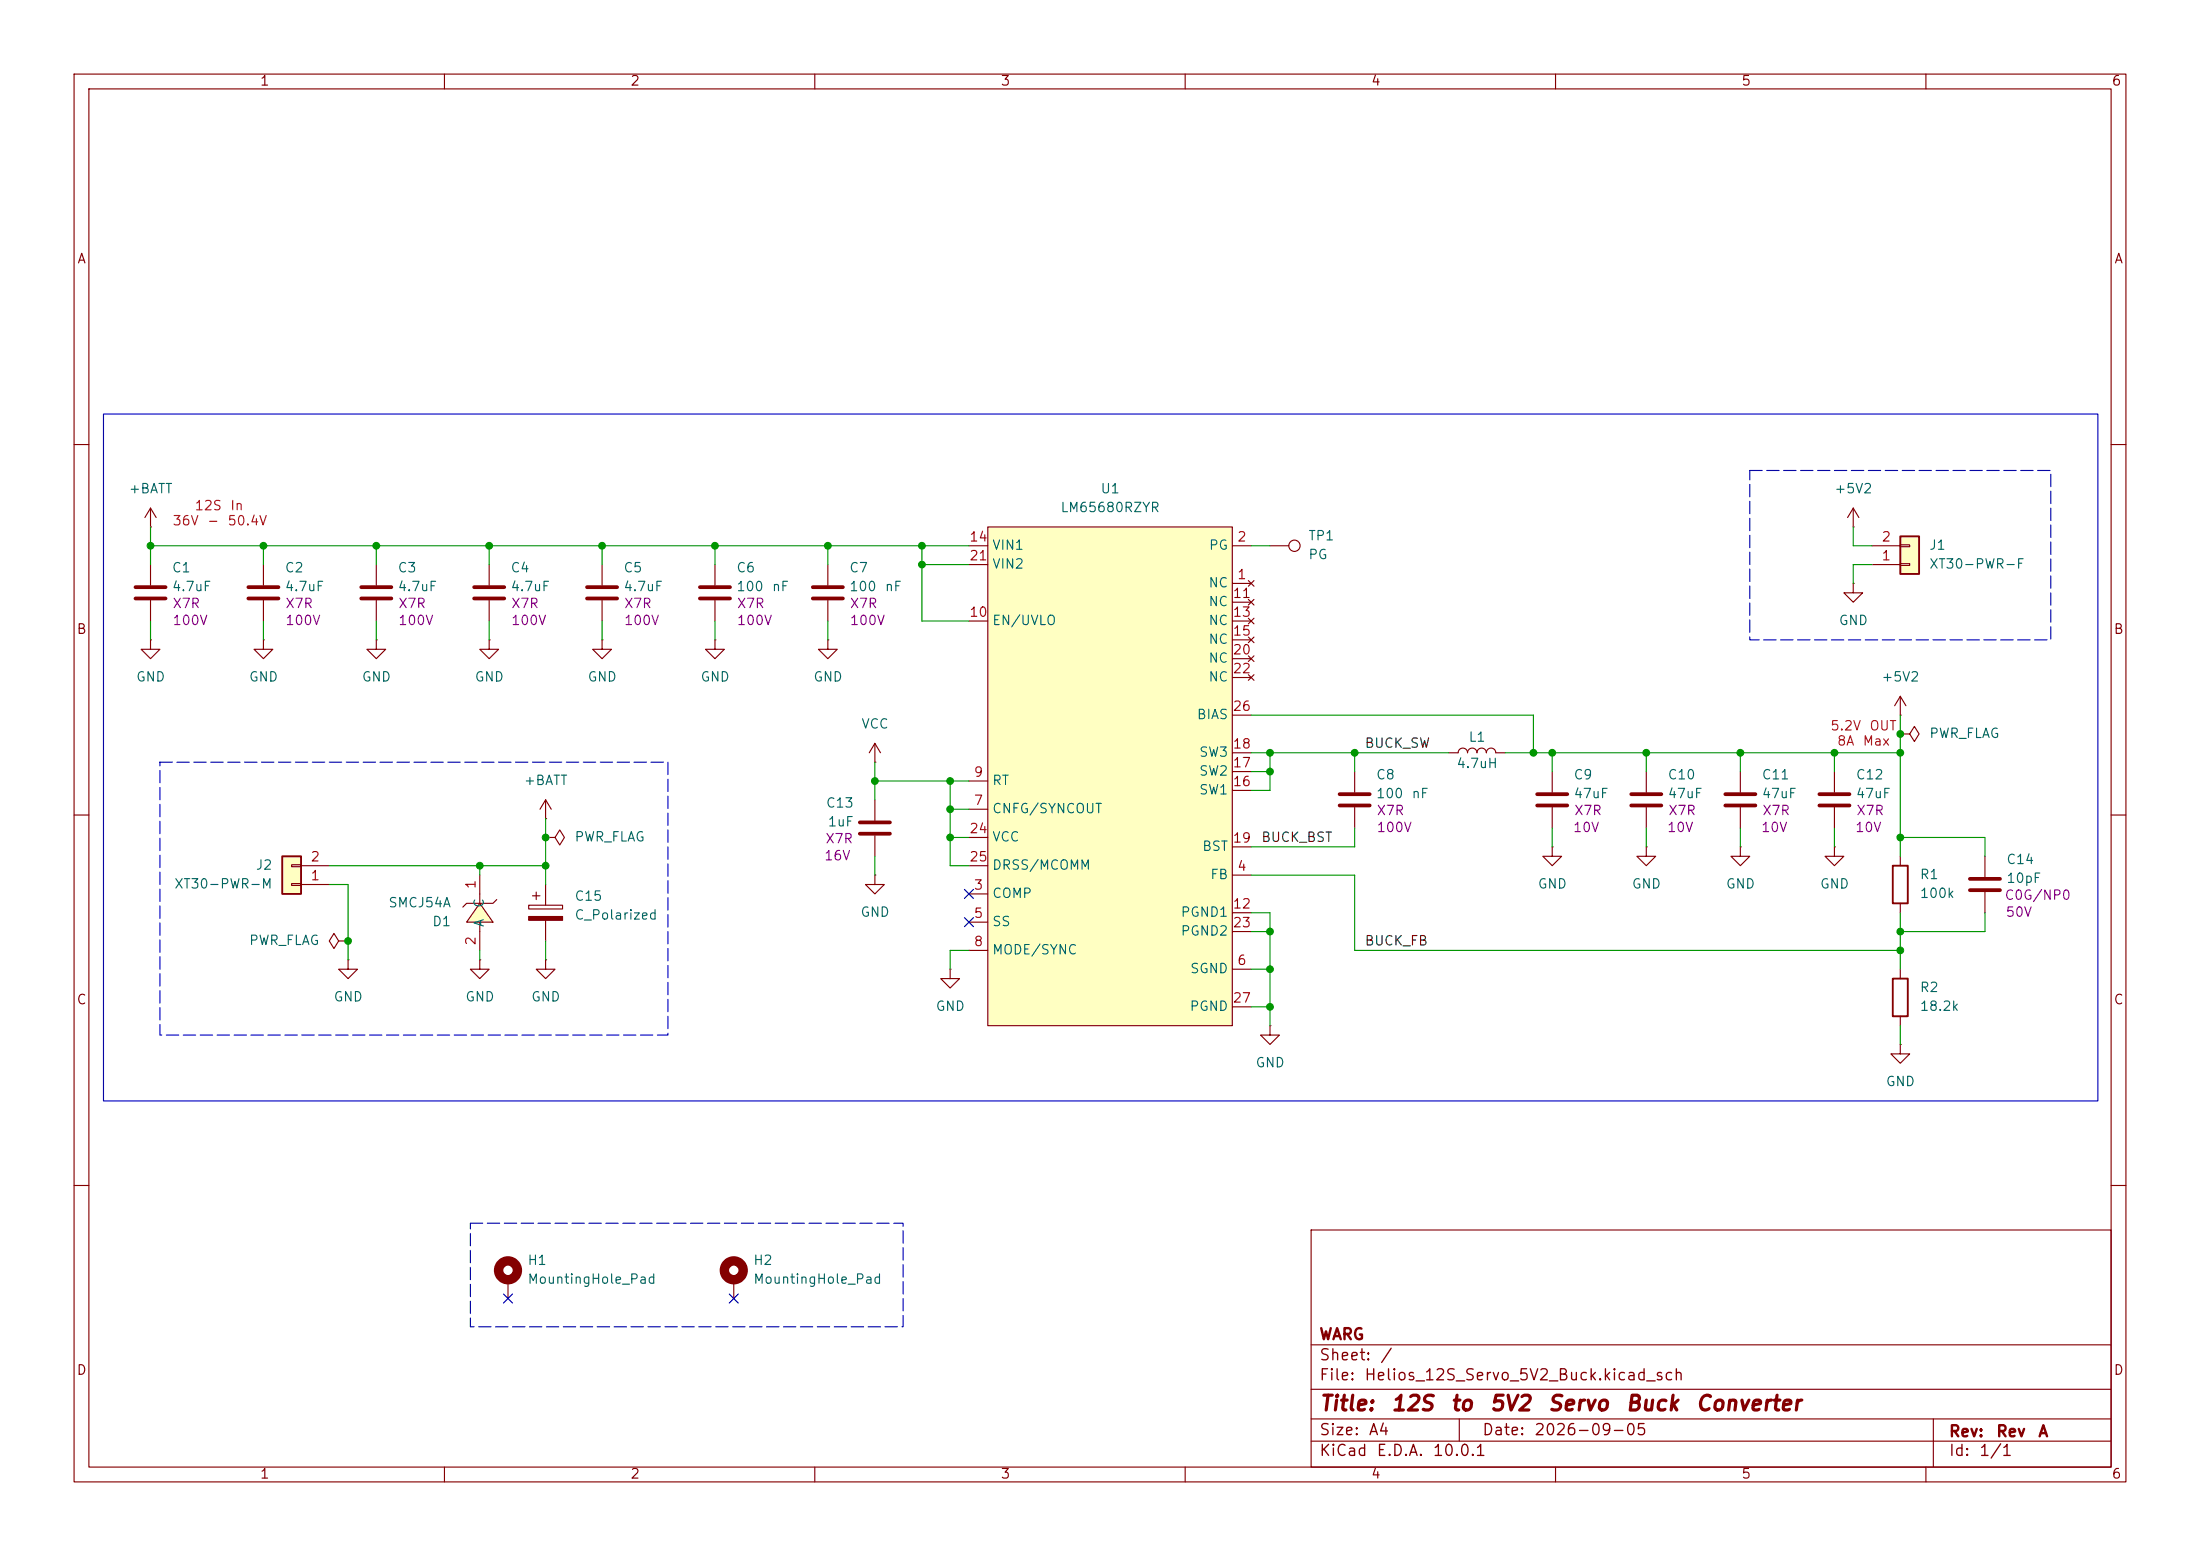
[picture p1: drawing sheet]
<svg xmlns="http://www.w3.org/2000/svg" width="297mm" height="210mm" viewBox="0 0 297 210" stroke-linecap="round" stroke-linejoin="round" font-family="sans-serif">
<g fill="none" stroke="#840000" stroke-width=".15">
<path d="M10 10h277v190h-277zM12 12h273v186h-273zM60 10v2M110 10v2M160 10v2M210 10v2M260 10v2M10 60h2M285 60h2M50.8 86.4v1.2h1.3l-1.3 1.3-1.3-1.3h1.3M50.8 86.4h.1M256.5 99.1h1.3l.6 1 .7-1-.7-1.1-.6 1.1"/>
<path d="M256.5 99.1h.1M10 110h2M285 110h2M10 160h2M177 166h108v32h-108zM285 160h2M60 198v2M110 198v2M160 198v2M177 194.5h108M177 191.5h108M177 187.5h108"/>
<path d="M177 181.5h108M197 191.5v3M210 198v2M260 198v2M261 191.5v6.5"/>
</g>
<path d="M256.5 72.4h2.6v5.1h-2.6z" fill="#ffffc2"/>
<path d="M256.5 72.4h2.6v5.1h-2.6z" fill="none" stroke="#840000" stroke-width=".25"/>
<g fill="none" stroke="#840000" stroke-width=".15">
<path d="M50.8 76.2v2.8M66 76.2v2.8M250.2 71.1h.1M250.2 78.7v1.3h1.3l-1.3 1.3-1.3-1.3h1.3M250.2 78.7h.1M250.2 68.6l-.8 1.3M250.2 68.6l.8 1.3M250.2 68.6v2.5M252.7 76.2h3.8M252.7 73.7h3.8M256.5 76.1h1.3v.2h-1.3zM256.5 73.5h1.3v.3h-1.3z"/>
<path d="M50.8 81v2.8M66 86.4v1.2h1.3l-1.3 1.3-1.2-1.3h1.2M66 86.4h.1M66 81v2.8M81.3 86.4v1.2h1.2l-1.2 1.3-1.3-1.3h1.3M81.3 86.4h.1M256.5 96.5h.1M256.5 94l-.7 1.3M256.5 94l.8 1.3M256.5 94v2.5M47 129.5v1.3h1.3l-1.3 1.3-1.3-1.3h1.3M47 129.5h.1"/>
<path d="M64.8 129.5v1.3h1.2l-1.2 1.3-1.3-1.3h1.3M64.8 129.5h.1"/>
</g>
<path d="M48.8 79.2h4M64 79.2h4.1M48.8 80.8h4M64 80.8h4.1" fill="none" stroke="#840000" stroke-width=".51"/>
<path d="M64.8 121.9l1.7 2.6h-3.5z" fill="#ffffc2"/>
<g fill="none" stroke="#840000" stroke-width=".15">
<path d="M35.6 76.2v2.8M35.6 86.4v1.2h1.2l-1.2 1.3-1.3-1.3h1.3M35.6 86.4h.1M35.6 81v2.8M64.8 118.1v3.8M73.7 110.5h.1M73.7 113h1.2l.7-1 .6 1-.6 1-.7-1M73.7 113h.1M73.7 108v2.5M73.7 119.4v2.8M73.7 108l-.8 1.2M73.7 108l.7 1.2"/>
<path d="M182.9 104.1v2.8M182.9 109v2.8M268 115.6v2.8M64.8 121.9l1.7 2.6h-3.5zM64.8 124.5v3.8M67.1 121.4l-.6 .5h-3.5l-.5 .5M71.4 122.2h4.5v.5h-4.5zM71.9 120.9h1M72.4 120.4v1M73.7 129.5v1.3h1.2l-1.2 1.3-1.3-1.3h1.3M73.7 129.5h.1M73.7 124.2v2.8"/>
<path d="M171.4 138.4v1.3h1.3l-1.3 1.3-1.2-1.3h1.2M171.4 138.4h.1M268 120.4v2.8M68.6 172.7v2.6M99.1 172.7v2.6"/>
</g>
<path d="M33.5 79.2h4.1M33.5 80.8h4.1M180.8 107.2h4.1M180.8 108.7h4.1M265.9 118.6h4.1M265.9 120.1h4.1" fill="none" stroke="#840000" stroke-width=".51"/>
<g fill="none" stroke="#840000" stroke-width="1.3">
<circle cx="68.6" cy="171.4" r="1.27"/>
<circle cx="99.1" cy="171.4" r="1.27"/>
</g>
<path d="M71.4 123.7h4.5v.5h-4.5z" fill="#840000" stroke="#840000" stroke-width=".15"/>
<path d="M38.1 115.6h2.5v5.1h-2.5z" fill="#ffffc2"/>
<path d="M38.1 115.6h2.5v5.1h-2.5zM255.5 116.8h2.1v5.1h-2.1zM255.5 132.1h2.1v5.1h-2.1z" fill="none" stroke="#840000" stroke-width=".25"/>
<g fill="none" stroke="#840000" stroke-width=".15">
<path d="M20.3 71.1h.1M20.3 68.6l-.7 1.3M20.3 68.6l.8 1.3M20.3 68.6v2.5M20.3 76.2v2.8M81.3 76.2v2.8M171.4 73.7h2.6M20.3 86.4v1.2h1.3l-1.3 1.3-1.3-1.3h1.3M20.3 86.4h.1M20.3 81v2.8M81.3 81v2.8M39.4 119.3h1.2v.2h-1.2z"/>
<path d="M39.4 116.7h1.2v.3h-1.2zM40.6 119.4h3.8M40.6 116.8h3.8M195.6 101.6h1.2a.64 .64 0 0 1 .7-.6 .64 .64 0 0 1 .6 .6 .64 .64 0 0 1 .7-.6 .64 .64 0 0 1 .6 .6 .64 .64 0 0 1 .6-.6 .64 .64 0 0 1 .7 .6 .64 .64 0 0 1 .6-.6 .64 .64 0 0 1 .6 .6h1.3M209.5 114.3v1.3h1.3l-1.3 1.2-1.2-1.2h1.2M209.5 114.3h.1M209.5 104.1v2.8M209.5 109v2.8M222.2 114.3v1.3h1.3l-1.3 1.2-1.2-1.2h1.2M222.2 114.3h.1M222.2 104.1v2.8M222.2 109v2.8"/>
<path d="M234.9 114.3v1.3h1.3l-1.3 1.2-1.2-1.2h1.2M234.9 114.3h.1M234.9 104.1v2.8M234.9 109v2.8M247.6 114.3v1.3h1.3l-1.3 1.2-1.2-1.2h1.2M247.6 114.3h.1M247.6 104.1v2.8M247.6 109v2.8M256.5 115.6v1.2M45.7 127l-.6-1-.7 1 .7 1 .6-1h1.3M47 127h.1M256.5 121.9v1.3"/>
<path d="M256.5 130.8v1.3M256.5 137.2v1.2M256.5 141v1.2h1.3l-1.3 1.3-1.2-1.3h1.2M256.5 141h.1"/>
<circle cx="174.8" cy="73.7" r=".76"/>
</g>
<path d="M18.3 79.2h4.1M79.2 79.2h4.1M18.3 80.8h4.1M79.2 80.8h4.1M207.5 107.2h4.1M207.5 108.7h4.1M220.2 107.2h4.1M220.2 108.7h4.1M232.9 107.2h4.1M232.9 108.7h4.1M245.6 107.2h4.1M245.6 108.7h4.1" fill="none" stroke="#840000" stroke-width=".51"/>
<path d="M133.3 71.1h33.1v67.3h-33.1z" fill="#ffffc2"/>
<g fill="none" stroke="#840000" stroke-width=".15">
<path d="M96.5 76.2v2.8M111.8 76.2v2.8M130.8 73.7h2.5M130.8 76.2h2.5M133.3 71.1h33.1v67.3h-33.1zM166.4 78.7h2.5M166.4 73.7h2.5M168.5 78.4l.8 .7M169.3 78.4l-.8 .7M96.5 86.4v1.2h1.3l-1.3 1.3-1.3-1.3h1.3M96.5 86.4h.1M96.5 81v2.8"/>
<path d="M111.8 86.4v1.2h1.2l-1.2 1.3-1.3-1.3h1.3M111.8 86.4h.1M111.8 81v2.8M130.8 83.8h2.5M166.4 81.3h2.5M166.4 83.8h2.5M166.4 86.4h2.5M166.4 88.9h2.5M166.4 91.4h2.5M166.4 96.5h2.5M168.5 80.9l.8 .8M168.5 83.4l.8 .8"/>
<path d="M168.5 86l.8 .7M168.5 88.5l.8 .8M168.5 91.1l.8 .7M169.3 80.9l-.8 .8M169.3 83.4l-.8 .8M169.3 86l-.8 .7M169.3 88.5l-.8 .8M169.3 91.1l-.8 .7M118.1 102.9h.1M118.1 118.1v1.3h1.3l-1.3 1.3-1.3-1.3h1.3M118.1 118.1h.1M118.1 100.3l-.8 1.3"/>
<path d="M118.1 100.3l.8 1.3M118.1 100.3v2.6M118.1 108v2.7M118.1 112.8v2.8M130.8 109.2h2.5M130.8 105.4h2.5M130.8 113h2.5M130.8 116.8h2.5M166.4 106.7h2.5M166.4 118.1h2.5M166.4 104.1h2.5M166.4 101.6h2.5"/>
<path d="M166.4 114.3h2.5M128.3 130.8v1.3h1.2l-1.2 1.3-1.3-1.3h1.3M128.3 130.8h.1M130.8 120.7h2.5M130.8 124.5h2.5M130.8 128.3h2.5M166.4 130.8h2.5M166.4 125.7h2.5M166.4 135.9h2.5M166.4 123.2h2.5"/>
</g>
<path d="M94.5 79.2h4.1M109.7 79.2h4.1M94.5 80.8h4.1M109.7 80.8h4.1M116.1 111h4M116.1 112.5h4" fill="none" stroke="#840000" stroke-width=".51"/>
<g fill="none" stroke="#009600" stroke-width=".15">
<path d="M20.3 73.7h110.5M20.3 71.1v5.1M35.6 73.7v2.5M50.8 73.7v2.5M66 73.7v2.5M81.3 73.7v2.5M96.5 73.7v2.5M111.8 73.7v2.5M124.5 76.2h6.3M124.5 73.7v10.1h6.3M168.9 73.7h2.5M250.2 71.1v2.6h2.5"/>
<path d="M252.7 76.2h-2.5v2.5M20.3 83.8v2.6M35.6 83.8v2.6M50.8 83.8v2.6M66 83.8v2.6M81.3 83.8v2.6M96.5 83.8v2.6M111.8 83.8v2.6M168.9 96.5h38.1v5.1M256.5 96.5v19.1M44.4 116.8h29.3M44.4 119.4h2.6v10.1"/>
<path d="M64.8 116.8v1.3M73.7 110.5v8.9M118.1 105.4h12.7M118.1 102.9v5.1M118.1 115.6v2.5M128.3 105.4v11.4h2.5M128.3 113h2.5M128.3 109.2h2.5M168.9 101.6h26.7M168.9 118.1h14v10.2h73.6M168.9 104.1h2.5M171.4 101.6v5.1h-2.5"/>
<path d="M182.9 101.6v2.5M182.9 111.8v2.5h-14M203.2 101.6h53.3M209.5 101.6v2.5M209.5 111.8v2.5M222.2 101.6v2.5M222.2 111.8v2.5M234.9 101.6v2.5M234.9 111.8v2.5M247.6 101.6v2.5M247.6 111.8v2.5M256.5 113h11.5v2.6"/>
<path d="M64.8 128.3v1.2M73.7 127v2.5M130.8 128.3h-2.5v2.5M168.9 123.2h2.5v15.2M168.9 125.7h2.5M168.9 135.9h2.5M168.9 130.8h2.5M256.5 123.2v7.6M256.5 138.4v2.6M268 123.2v2.5h-11.5"/>
</g>
<path d="M130.2 120l1.2 1.3M130.2 123.9l1.2 1.2M131.4 120l-1.2 1.3M131.4 123.9l-1.2 1.2M68 174.7l1.2 1.2M69.2 174.7l-1.2 1.2M98.5 174.7l1.2 1.2M99.7 174.7l-1.2 1.2" fill="none" stroke="#000084" stroke-width=".15"/>
<path d="M236.2 63.5h40.7v22.9h-40.7zM21.6 102.9h68.6v36.8h-68.6zM63.5 165.1h58.4v14h-58.4z" fill="none" stroke="#0000c2" stroke-width=".15" stroke-dasharray="1.7 .6"/>
<path d="M14 55.9h269.2v92.7h-269.2z" fill="none" stroke="#0000c2" stroke-width=".15"/>
<g fill="#009600" stroke="#009600" stroke-width=".14">
<circle cx="209.5" cy="101.6" r=".46"/>
<circle cx="222.2" cy="101.6" r=".46"/>
<circle cx="234.9" cy="101.6" r=".46"/>
<circle cx="256.5" cy="113" r=".46"/>
<circle cx="256.5" cy="101.6" r=".46"/>
<circle cx="256.5" cy="125.7" r=".46"/>
<circle cx="256.5" cy="99.1" r=".46"/>
<circle cx="247.6" cy="101.6" r=".46"/>
<circle cx="50.8" cy="73.7" r=".46"/>
<circle cx="73.7" cy="113" r=".46"/>
<circle cx="73.7" cy="116.8" r=".46"/>
<circle cx="20.3" cy="73.7" r=".46"/>
<circle cx="35.6" cy="73.7" r=".46"/>
<circle cx="66" cy="73.7" r=".46"/>
<circle cx="81.3" cy="73.7" r=".46"/>
<circle cx="64.8" cy="116.8" r=".46"/>
<circle cx="47" cy="127" r=".46"/>
<circle cx="128.3" cy="113" r=".46"/>
<circle cx="124.5" cy="73.7" r=".46"/>
<circle cx="124.5" cy="76.2" r=".46"/>
<circle cx="111.8" cy="73.7" r=".46"/>
<circle cx="171.4" cy="125.7" r=".46"/>
<circle cx="118.1" cy="105.4" r=".46"/>
<circle cx="171.4" cy="135.9" r=".46"/>
<circle cx="171.4" cy="130.8" r=".46"/>
<circle cx="171.4" cy="104.1" r=".46"/>
<circle cx="128.3" cy="109.2" r=".46"/>
<circle cx="182.9" cy="101.6" r=".46"/>
<circle cx="207" cy="101.6" r=".46"/>
<circle cx="128.3" cy="105.4" r=".46"/>
<circle cx="171.4" cy="101.6" r=".46"/>
<circle cx="256.5" cy="128.3" r=".46"/>
<circle cx="96.5" cy="73.7" r=".46"/>
</g>
<g font-size="2" fill="#840000">
<text x="178" y="190.9">Title:</text>
<text x="187.7" y="190.9">12S</text>
<text x="195.7" y="190.9">to</text>
<text x="201" y="190.9">5V2</text>
<text x="208.8" y="190.9">Servo</text>
<text x="219.3" y="190.9">Buck</text>
<text x="228.8" y="190.9">Converter</text>
</g>
<g font-size="1.5" fill="#840000">
<text x="178" y="184">Sheet:</text>
<text x="178" y="181.2">WARG</text>
<text x="186.2" y="184">/</text>
<text x="178" y="186.7">File:</text>
<text x="184.1" y="186.7">Helios_12S_Servo_5V2_Buck.kicad_sch</text>
<text x="178" y="196.9">KiCad</text>
<text x="178" y="194.1">Size:</text>
<text x="184.7" y="194.1">A4</text>
<text x="185.7" y="196.9">E.D.A.</text>
<text x="193.3" y="196.9">10.0.1</text>
<text x="200" y="194.1">Date:</text>
<text x="207" y="194.1">2026-09-05</text>
<text x="263" y="194.3">Rev:</text>
<text x="263" y="196.9">Id:</text>
<text x="267.1" y="196.9">1/1</text>
<text x="269.4" y="194.3">Rev</text>
<text x="275.1" y="194.3">A</text>
</g>
<g font-size="1.3" fill="#840000">
<text x="35" y="11.9">1</text>
<text x="85" y="11.9">2</text>
<text x="135" y="11.9">3</text>
<text x="185" y="11.9">4</text>
<text x="235" y="11.9">5</text>
<text x="285" y="11.9">6</text>
<text x="10.3" y="35.9">A</text>
<text x="285.3" y="35.9">A</text>
<text x="10.3" y="85.9">B</text>
<text x="285.3" y="85.9">B</text>
<text x="10.3" y="135.9">C</text>
<text x="285.3" y="135.9">C</text>
<text x="10.3" y="185.9">D</text>
<text x="285.3" y="185.9">D</text>
<text x="35" y="199.9">1</text>
<text x="85" y="199.9">2</text>
<text x="135" y="199.9">3</text>
<text x="185" y="199.9">4</text>
<text x="235" y="199.9">5</text>
<text x="285" y="199.9">6</text>
</g>
<g font-size="1.3" fill="#006464">
<text x="17.3" y="66.9">+BATT</text>
<text x="143.1" y="69.4">LM65680RZYR</text>
<text x="148.5" y="66.9">U1</text>
<text x="247.5" y="66.9">+5V2</text>
<text x="23.1" y="77.6">C1</text>
<text x="38.4" y="77.6">C2</text>
<text x="53.6" y="77.6">C3</text>
<text x="68.8" y="77.6">C4</text>
<text x="84.1" y="77.6">C5</text>
<text x="99.3" y="77.6">C6</text>
<text x="114.6" y="77.6">C7</text>
<text x="133.9" y="74.5">VIN1</text>
<text x="133.9" y="77.1">VIN2</text>
<text x="163.1" y="74.5">PG</text>
<text x="176.5" y="73.3">TP1</text>
<text x="176.5" y="75.8">PG</text>
<text x="260.4" y="74.5">J1</text>
<text x="260.4" y="77.1">XT30-PWR-F</text>
<text x="23.1" y="80.1">4.7uF</text>
<text x="38.4" y="80.1">4.7uF</text>
<text x="53.6" y="80.1">4.7uF</text>
<text x="68.8" y="80.1">4.7uF</text>
<text x="84.1" y="80.1">4.7uF</text>
<text x="99.3" y="80.1">100</text>
<text x="104.1" y="80.1">nF</text>
<text x="114.6" y="80.1">100</text>
<text x="119.4" y="80.1">nF</text>
<text x="163.1" y="79.6">NC</text>
<text x="163.1" y="82.1">NC</text>
<text x="133.9" y="84.7">EN/UVLO</text>
<text x="163.1" y="84.7">NC</text>
<text x="163.1" y="87.2">NC</text>
<text x="163.1" y="89.8">NC</text>
<text x="248.2" y="84.7">GND</text>
<text x="18.3" y="92.3">GND</text>
<text x="33.5" y="92.3">GND</text>
<text x="48.8" y="92.3">GND</text>
<text x="64" y="92.3">GND</text>
<text x="79.2" y="92.3">GND</text>
<text x="94.5" y="92.3">GND</text>
<text x="109.7" y="92.3">GND</text>
<text x="163.1" y="92.3">NC</text>
<text x="253.9" y="92.3">+5V2</text>
<text x="116.2" y="98.7">VCC</text>
<text x="161.5" y="97.4">BIAS</text>
<text x="198.2" y="100.4">L1</text>
<text x="260.4" y="99.9">PWR_FLAG</text>
<text x="70.6" y="106.3">+BATT</text>
<text x="133.9" y="106.3">RT</text>
<text x="161.8" y="107.5">SW1</text>
<text x="161.8" y="105">SW2</text>
<text x="161.8" y="102.5">SW3</text>
<text x="185.7" y="105.5">C8</text>
<text x="196.5" y="104">4.7uH</text>
<text x="212.4" y="105.5">C9</text>
<text x="225.1" y="105.5">C10</text>
<text x="237.8" y="105.5">C11</text>
<text x="250.5" y="105.5">C12</text>
<text x="77.5" y="113.9">PWR_FLAG</text>
<text x="111.4" y="109.3">C13</text>
<text x="111.7" y="111.9">1uF</text>
<text x="133.9" y="110.1">CNFG/SYNCOUT</text>
<text x="133.9" y="113.9">VCC</text>
<text x="185.7" y="108.1">100</text>
<text x="190.5" y="108.1">nF</text>
<text x="212.4" y="108.1">47uF</text>
<text x="225.1" y="108.1">47uF</text>
<text x="237.8" y="108.1">47uF</text>
<text x="250.5" y="108.1">47uF</text>
<text x="34.4" y="117.7">J2</text>
<text x="133.9" y="117.7">DRSS/MCOMM</text>
<text x="162.2" y="115.2">BST</text>
<text x="163.3" y="119">FB</text>
<text x="259.1" y="119">R1</text>
<text x="270.8" y="116.9">C14</text>
<text x="270.8" y="119.5">10pF</text>
<text x="23.4" y="120.2">XT30-PWR-M</text>
<text x="52.3" y="122.8">SMCJ54A</text>
<text x="58.3" y="125.3">D1</text>
<text x="65.6" y="125.2" transform="rotate(-90 65.6 125.2)">A</text>
<text x="65.6" y="122.6" transform="rotate(-90 65.6 122.6)">C</text>
<text x="77.5" y="124.4">C_Polarized</text>
<text x="77.5" y="121.9">C15</text>
<text x="116.1" y="124.1">GND</text>
<text x="133.9" y="121.5">COMP</text>
<text x="133.9" y="125.3">SS</text>
<text x="159.3" y="124.1">PGND1</text>
<text x="207.5" y="120.2">GND</text>
<text x="220.2" y="120.2">GND</text>
<text x="232.9" y="120.2">GND</text>
<text x="245.6" y="120.2">GND</text>
<text x="259.1" y="121.5">100k</text>
<text x="33.5" y="127.9">PWR_FLAG</text>
<text x="133.9" y="129.1">MODE/SYNC</text>
<text x="159.3" y="126.6">PGND2</text>
<text x="160.6" y="131.7">SGND</text>
<text x="45" y="135.5">GND</text>
<text x="62.7" y="135.5">GND</text>
<text x="71.6" y="135.5">GND</text>
<text x="126.2" y="136.8">GND</text>
<text x="160.5" y="136.8">PGND</text>
<text x="259.1" y="134.2">R2</text>
<text x="259.1" y="136.8">18.2k</text>
<text x="169.4" y="144.4">GND</text>
<text x="254.5" y="146.9">GND</text>
<text x="71.1" y="171">H1</text>
<text x="71.1" y="173.6">MountingHole_Pad</text>
<text x="101.6" y="171">H2</text>
<text x="101.6" y="173.6">MountingHole_Pad</text>
</g>
<g font-size="1.3" fill="#ff0009">
<text x="23.2" y="71.2">36V</text>
<text x="26.2" y="69.2">12S</text>
<text x="27.9" y="71.2">-</text>
<text x="30.6" y="71.2">50.4V</text>
<text x="31" y="69.2">In</text>
<text x="247" y="98.9">5.2V</text>
<text x="247.9" y="100.9">8A</text>
<text x="251.4" y="100.9">Max</text>
<text x="252.3" y="98.9">OUT</text>
</g>
<g font-size="1.3" fill="#a90000">
<text x="130.8" y="73.4">14</text>
<text x="130.8" y="75.9">21</text>
<text x="166.9" y="73.4">2</text>
<text x="253.9" y="75.9">1</text>
<text x="253.9" y="73.4">2</text>
<text x="130.8" y="83.6">10</text>
<text x="166.3" y="81">11</text>
<text x="166.3" y="83.6">13</text>
<text x="166.9" y="78.5">1</text>
<text x="166.3" y="86.1">15</text>
<text x="166.3" y="88.6">20</text>
<text x="166.3" y="91.2">22</text>
<text x="166.3" y="101.3">18</text>
<text x="166.3" y="96.3">26</text>
<text x="131.4" y="105.2">9</text>
<text x="166.3" y="106.4">16</text>
<text x="166.3" y="103.9">17</text>
<text x="130.8" y="112.8">24</text>
<text x="131.4" y="109">7</text>
<text x="41.8" y="119.1">1</text>
<text x="41.8" y="116.6">2</text>
<text x="130.8" y="116.6">25</text>
<text x="166.3" y="114">19</text>
<text x="166.9" y="117.9">4</text>
<text x="64.5" y="120.1" transform="rotate(-90 64.5 120.1)">1</text>
<text x="131.4" y="120.4">3</text>
<text x="131.4" y="124.2">5</text>
<text x="166.3" y="125.5">23</text>
<text x="166.3" y="122.9">12</text>
<text x="64.5" y="127.7" transform="rotate(-90 64.5 127.7)">2</text>
<text x="131.4" y="128">8</text>
<text x="166.9" y="130.6">6</text>
<text x="166.3" y="135.6">27</text>
</g>
<g font-size="1.3" fill="#840084">
<text x="23.2" y="82.4">X7R</text>
<text x="38.4" y="82.4">X7R</text>
<text x="53.7" y="82.4">X7R</text>
<text x="68.9" y="82.4">X7R</text>
<text x="84.2" y="82.4">X7R</text>
<text x="99.4" y="82.4">X7R</text>
<text x="114.6" y="82.4">X7R</text>
<text x="23.2" y="84.7">100V</text>
<text x="38.4" y="84.7">100V</text>
<text x="53.7" y="84.7">100V</text>
<text x="68.9" y="84.7">100V</text>
<text x="84.2" y="84.7">100V</text>
<text x="99.4" y="84.7">100V</text>
<text x="114.6" y="84.7">100V</text>
<text x="185.8" y="112.6">100V</text>
<text x="185.8" y="110.3">X7R</text>
<text x="212.3" y="112.6">10V</text>
<text x="212.4" y="110.3">X7R</text>
<text x="225" y="112.6">10V</text>
<text x="225.1" y="110.3">X7R</text>
<text x="237.7" y="112.6">10V</text>
<text x="237.8" y="110.3">X7R</text>
<text x="250.4" y="112.6">10V</text>
<text x="250.5" y="110.3">X7R</text>
<text x="111.2" y="116.4">16V</text>
<text x="111.3" y="114.1">X7R</text>
<text x="270.5" y="121.8">C0G/NP0</text>
<text x="270.7" y="124.1">50V</text>
</g>
<g font-size="1.3" fill="#0f0f0f">
<text x="184.1" y="101.3">BUCK_SW</text>
<text x="170.2" y="114">BUCK_BST</text>
<text x="184.1" y="127.9">BUCK_FB</text>
</g>
</svg>
